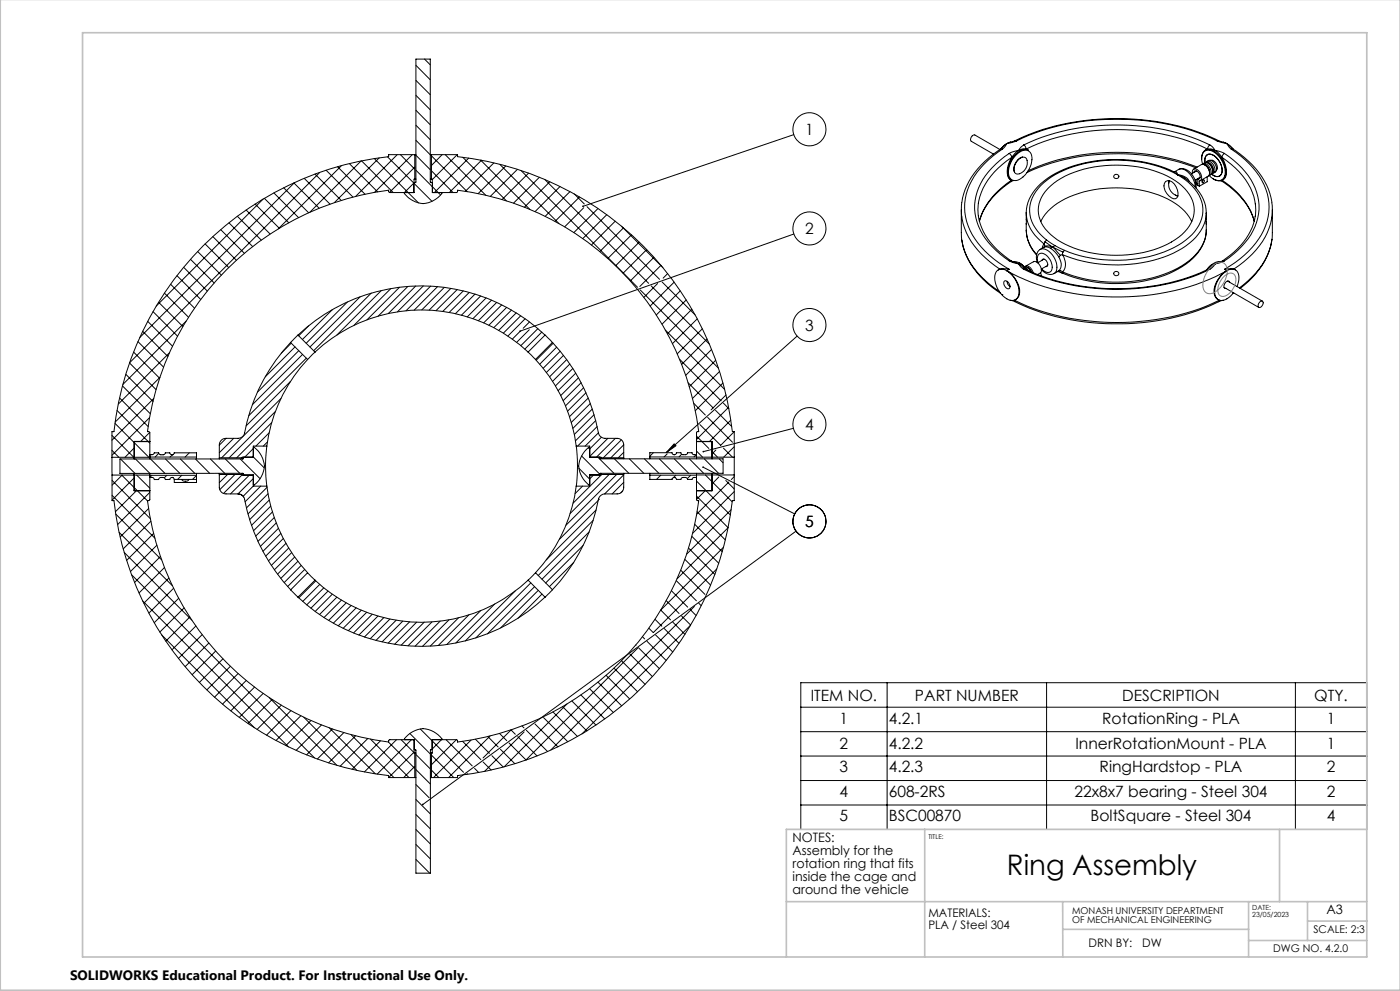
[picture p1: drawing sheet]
<svg xmlns="http://www.w3.org/2000/svg" width="420mm" height="297mm" viewBox="0 0 420 297" stroke-linecap="round" stroke-linejoin="round" font-family="sans-serif">
<g fill="none" stroke="#000" stroke-width=".3">
<path d="M124.8 19.6l4.3 4.3M127.4 17.7l1.7 1.7M124.8 37.5l4.3 4.4M124.8 33.1l4.3 4.3M124.8 28.6l4.3 4.3M124.8 24.1l4.3 4.3M79 59.6l-32.2 32.2M79.3 59.4l7.3 7.4M82.2 57.8l7.4 7.4M85.1 56.3l7.5 7.5M88.2 54.8l7.5 7.6M88.4 54.7l-46.5 46.5"/>
<path d="M91.3 53.4l7.7 7.8M94.5 52.2l7.9 7.9M95.9 51.7l-57 57M97.8 51l8.1 8.1M101.2 49.9l8.3 8.3M102.4 49.6l-18.9 19M104.8 49l8.5 8.5M108.3 48.2l-15.3 15.4M108.5 48.2l9.5 9.5M112.3 47.5l13.3 13.3M113.8 47.3l-13.5 13.4M116.2 47l8 7.9"/>
<path d="M119.2 46.4l-12.5 12.5M120.1 46.4l4.3 4.3M121.5 57.7l-.2 .2a6.6 6.6 0 0 0 11.2-.1l-.1-.1M123.7 46.4l-11.3 11.2M124.1 54.9l5.5 5.5M124.1 54.8v2.9M124.2 54.8l-2.9 2.9M124.4 50.1l-7.6 7.6M124.4 53.7h.4M124.4 46.4h.4M124.4 53.7h-.2v4h-7.3l-.3-.3v-.4a83.4 83.4 0 0 0-72.4 72.4h.5l.2 .2v7.5M124.4 46.4h-7.8v.6a93.2 93.2 0 0 0-82.4 82.4h-.6v7.7"/>
<path d="M124.4 46.4v7.3M124.8 42l4.3 4.4h.3M124.8 51l5 5M124.8 46.5l4.3 4.4M129.1 53.7h.3M129.4 53.7h.3v4h7.2l.4-.3v-.4a83.4 83.4 0 0 1 72.3 72.4l-.6 .2v7.4M129.4 46.4h7.9v.6a93.3 93.3 0 0 1 82.4 82.4h.6M129.4 46.4v7.3M129.4 51.2l6.5 6.5M129.4 46.7l10.8 10.7M129.6 54.7l.2 3M129.7 55.9l2.5 2.5"/>
<path d="M129.7 54.7l-.6-.1v-36.9h-4.3v36.9l-.7 .2M132.6 46.4l-3.2 3.2M133.6 46.4l12.1 12.1M137.2 46.4l-7.5 7.4M138.8 47.1l13.1 13.1M140.6 47.4l-10.3 10.3M144.2 48l14.8 14.8M144.5 48l-9.7 9.7M148.2 48.8l-8.6 8.5M149.9 49.2l17.8 17.8M151.7 49.7l-8.3 8.3M155.2 50.8l-8.1 8"/>
<path d="M156.3 51.1l35 35M158.6 51.9l-8 7.9M161.8 53.1l-7.7 7.8M163.5 53.8l31.1 31.1M165 54.5l-7.7 7.6M168 55.9l-7.5 7.5M171 57.4l-7.5 7.4M172.3 58.1l3 3M173.9 59l-7.4 7.4M238.1 40.4l-63.2 21.4M300 44.8l-7.5-4.3a1.26 1.26 0 0 0-1.1 1.8l6.6 3.9M300.2 44.7a23.7 23.7 0 0 0-11.6 15.9"/>
<path d="M300.2 44.7h.5M300.7 44.7a23.1 23.1 0 0 0-11.1 14.8 18 18 0 0 0 6 15.8l4 3.4 3.2 2M302 43l-1.9 1.7M302 43l-1.3 1.7M302 43l-1.9 1.8M302.8 46a21.1 21.1 0 0 0-10.3 14.1 17.1 17.1 0 0 0 6.3 14.9l4 3.2M302.8 46l.5 .5 .2 .7M303.1 42.6l-1.1 .4M303.2 42.6l-1.2 .4M303.3 54.4a21.4 21.4 0 0 0-9.5 11.9M303.5 54a22.2 22.2 0 0 0-9.7 12.3M303.5 47.2a20.4 20.4 0 0 0-10.1 14.4l.1 3.1"/>
<path d="M303.5 54l-.2 .4M304 54.1l-.7 .3M304.5 42.2a73.5 73.5 0 0 1 46.8-5 61.5 61.5 0 0 1 14.3 5M304.5 42.2l-1.4 .4M304.5 42.2l.4 .1M304.9 46.4a2.85 2.85 0 0 1 4.2-.7 6.5 6.5 0 0 1-2.6 7.7 2.26 2.26 0 0 1-2.8 .6 2.26 2.26 0 0 1-1.2-2.6 8.2 8.2 0 0 1 2.4-5zM304.9 42.3l-2.9 .7M304.9 42.3a73 73 0 0 1 50.5-3.8l6.1 2.1 3.7 1.7M305.4 47.8a3.5 3.5 0 0 0-1.1 3.8M305.6 45.1l-2.8 .9M305.6 45.1l-1.2 .9-.9 1.2M305.8 52.1a3.3 3.3 0 0 0 2-4.8 1.89 1.89 0 0 0-2.6 1 3.1 3.1 0 0 0-.6 3.6l.6 .3 .6-.1"/>
<path d="M306.7 47.1l-1.3 .7M307.2 43.4a68.1 68.1 0 0 1 55.7 0M307.2 43.4l-.8 .6-.8 1.1M307.2 43.4l.4 .4 .2 .9M307.8 44.7a66.2 66.2 0 0 1 54.5 0M307.8 44.7a2.59 2.59 0 0 0-2.2 .4M307.8 44.7l.5 .2M308.3 44.9l.2 .1a3.8 3.8 0 0 0-4.3 1.8 6.6 6.6 0 0 0-1.6 6.5l.8 .7a3.4 3.4 0 0 1-1-4.3l1.1-2.5M314.4 56.5a26.6 26.6 0 0 1 17.1-6.9 33.4 33.4 0 0 1 22.1 5.3 9.9 9.9 0 0 1 4.4 10 13.7 13.7 0 0 1-7.8 8.3 36.4 36.4 0 0 1-33-1.3 10.7 10.7 0 0 1-5.7-9.9l.5-1.9a10.2 10.2 0 0 1 2.4-3.6zM349.7 54.4a1.95 1.95 0 0 1 2.6 .8 4.1 4.1 0 0 1 .8 4 1.6 1.6 0 0 1-2.4-.4 3.3 3.3 0 0 1-1-4.4zM350.7 54.1l-.1 .9M350.8 54.1a3.4 3.4 0 0 0 2.2 4.5"/>
<path d="M352.1 51.5a42.1 42.1 0 0 0-35.4 .5 15.1 15.1 0 0 0-8.8 10.6v6.5M352.1 51.4l.3 .1M352.1 51.5l1.2 .9M352.4 51.5a2.85 2.85 0 0 1 4.5 .6l1.2 1.8 .5 2.2M352.4 51.5h.4l.5 .9M352.6 58.5l.7 .3M353 58.6l.4 .1M353.3 52.4a13.3 13.3 0 0 1 8.6 11.6M353.3 52.4a13.6 13.6 0 0 1 7.6 10 11.3 11.3 0 0 1-5.2 9.6 37.1 37.1 0 0 1-26.8 5.6l-5-1-4.5-1.6M353.3 52.4a40.8 40.8 0 0 0-36.7-.1 13.8 13.8 0 0 0-7.7 10.1 11.4 11.4 0 0 0 5.1 9.6M353.3 52.4l1.5 .3a3.1 3.1 0 0 1 2 1.7M353.6 50.8a3.5 3.5 0 0 1 4.4 2l.7 1.8 .1 1.8"/>
<path d="M357.7 52a1.02 1.02 0 0 1 .6-1.4 1.02 1.02 0 0 1 1.3 .6 2.13 2.13 0 0 1 .5 2.9l-.3 .2v1.5M358.1 50.7l2.3-1.4a2.34 2.34 0 0 1 2 3.5l-2.3 1.3M358.1 51.7v-.1a.73 .73 0 0 1 .7-.4 .73 .73 0 0 1 .7 .5l.5 1a.67 .67 0 0 1-.7 1M358.8 50.3a68 68 0 0 0-50.7 1.4M358.8 53.8v1.5l.5-.3M359 51.3l-1.6 .8M359.2 50.1a67.1 67.1 0 0 0-50.8 1.1M359.3 53.7v1.9l.5 .2M360 53.1l-1.5 .9M360 53.2l-.7 .5M360.5 47.3v.5M360.5 47.2a2.28 2.28 0 0 1 1.4-2.4 2.28 2.28 0 0 1 2.7 .7 7.2 7.2 0 0 1 3 7.5 2.18 2.18 0 0 1-3.4 .8"/>
<path d="M360.8 54.1h.1M360.8 54.1l-.2 .3M360.9 49.1a1.5 1.5 0 0 1 2.5 .8 1.6 1.6 0 0 1-.5 2.6M361 53.9h.1a.47 .47 0 0 1 .1 .6 .47 .47 0 0 1-.6 .2zM361.8 48.7l.1-.2a1.68 1.68 0 0 1 2.4 1.4l.2 1.3a.78 .78 0 0 1-.8 .7M361.8 44.9l-.2 .1M362.1 48.8a2.05 2.05 0 0 1 1.7 2.9M362.1 48.4a1.54 1.54 0 0 1 2.4 .8 1.65 1.65 0 0 1-.4 2.7M362.2 52.9v1.6l-2.4 1.3M362.3 44.7l-.5 .2M362.3 44.7l1-.1 1.2 .5M362.4 48.9a2.5 2.5 0 0 1 1.4 2.4"/>
<path d="M362.4 46.2l-.2 .2M362.7 52.6a3.3 3.3 0 0 0 4.1 1.1 4.4 4.4 0 0 0 0-5.2 5.2 5.2 0 0 0-4.9-3.4 3.3 3.3 0 0 0-1.2 4.1h.1a1.75 1.75 0 0 1 2.3 1.4l.2 .9a.89 .89 0 0 1-.6 1.1M362.9 51.9a2.58 2.58 0 0 0-1.4-2.5 2.51 2.51 0 0 1 1.4 2.5M362.9 43.4l.9 .7 .7 1M362.9 43.4l-.4 .4-.2 .9M363.2 48a2.01 2.01 0 0 1 1.7 3M363.5 52.2a1.76 1.76 0 0 0 3.1-.4 5.4 5.4 0 0 0-3.4-5.6 1.73 1.73 0 0 0-1.7 2.5 1.8 1.8 0 0 1 1.7-2.5 5 5 0 0 1 3.2 6 1.77 1.77 0 0 1-2.9 0M364 53.7h.1M364.5 45.1l2.8 .9M364.5 45.1l.8 .5 1.3 1.6M365.2 42.3l2.9 .7M365.6 42.2l1.4 .4"/>
<path d="M365.6 42.2l-.4 .1M366.1 52.6l-.2 .1M366.1 54.1l.7 .3M366.6 47.2a21.7 21.7 0 0 1 9.8 13.1l.3 2.6-.1 2M366.6 47.2a6.8 6.8 0 0 1 .9 6.1l-.5 .5M366.6 54l.2 .4M366.6 54a22 22 0 0 1 9.7 12.4M366.8 54.4a21.9 21.9 0 0 1 9.5 11.9M367 42.6l1.1 .4M367 53.8l-.3 .2M367.3 46a21.1 21.1 0 0 1 10.3 14.1 17.1 17.1 0 0 1-6.3 14.9l-4 3.2M367.3 46l-.4 .3-.3 .9"/>
<path d="M368.1 43l1.8 1.7M368.1 43l1.3 1.7M369.4 44.7a23.5 23.5 0 0 1 11.1 14.8 18 18 0 0 1-6 15.8l-4 3.4-3.2 2M369.4 44.7h.5M369.9 44.7a24.1 24.1 0 0 1 11.7 15.9v.1M57.1 77.7l7.1 7.1M59.3 75.4l7.1 7M61.5 73.1l7.1 7.1M63.9 70.9l7 7.1M66.2 68.8l7.1 7.1M68.7 66.8l7.1 7.1M71.2 64.8l7.2 7.2"/>
<path d="M73.8 62.9l7.2 7.2M76.5 61.1l7.3 7.3M175.1 62.3l-5.7 5.7M176.1 61.9l21.8 21.8M179.4 62.5l-7.2 7.2M182 64.3l-7.2 7.2M184.6 66.3l-7.2 7.1M186.4 67.8l12.5 12.4M187 68.3l-7 7.1M189.4 70.4l-7 7.1M191.8 72.6l-7.1 7M194 74.8l-7.1 7.1"/>
<path d="M196.2 77.1l-7.1 7.1M198.3 79.5l-6.4 6.4M238.2 70.1l-82.1 29.1M288.4 62.9v6.8a19.4 19.4 0 0 0 7.3 14.4l4.1 3.2M288.5 60.7a18.8 18.8 0 0 0 7.2 16.6l4.3 3.4M288.6 72a23.7 23.7 0 0 0 11.6 15.9l-.2-.3M293.5 64.6a18.5 18.5 0 0 0 7.8 12.1l2 1.5M302.8 78.2l2.8 .9M302.8 78.2h.5M303.3 78.2l2.3 .9M303.9 78.4a4.7 4.7 0 0 1 4.1 2.4M305.6 79.1l2 1.5"/>
<path d="M305.6 79.1l.7 1 .9 .6M305.9 78.8l.7 .5M306.7 79.4l1.4 1.4M307.7 79.8l2.3-1.3a2.42 2.42 0 0 1 2.3 3l-.1 .3M307.9 63.8a11.9 11.9 0 0 0 5.3 9.3M307.9 69.1a11.2 11.2 0 0 0 3.1 7.1M307.9 69.1a11.2 11.2 0 0 0 3.1 7.3M311.4 78.7a2.02 2.02 0 0 1 .8-2.8 4 4 0 0 1 3.1 5.4 2 2 0 0 1-2.8-.7M312.1 74.8a3.9 3.9 0 0 1 4.3 2.8 3.6 3.6 0 0 1-.2 4.4M312.1 74.8a3 3 0 0 0-.9 3.9M312.2 66.4a17.7 17.7 0 0 1 11.5-8.4 37.1 37.1 0 0 1 27.7 2.3 14.1 14.1 0 0 1 6.1 6.1M312.6 78a.77 .77 0 0 1 .8-.3 .77 .77 0 0 1 .6 .5l.3 1.1a.53 .53 0 0 1-.6 .6"/>
<path d="M313.2 74.1l-1.1 .7M313.2 73.1l.1 .7M313.2 74.2l.1-.1a1.93 1.93 0 0 1 1.8 .3M313.2 73.1l-.5 1.3M313.2 77.6l-1.9 1.2M313.3 73.8l1.2-.1 1.3 .3M313.3 73.8l-.2 .4M313.5 72.5l-.3 .6M313.5 72.5l2.3 1.5M314 72l2.5 1.6M314 72l-.5 .5M314.3 79.5l-1.9 1.1"/>
<path d="M315.1 74.4l1.3 1 1.2 1.6M315.8 74l2.4 2.5M315.8 74l-.7 .4M315.8 74l3.1 1.6M316.5 73.6l2.9 1.4M316.5 73.6l-.7 .4M317.6 77a3.3 3.3 0 0 1 0 4.1M318.2 76.5l-.6 .5M318.8 76.3a4.2 4.2 0 0 1 0 5.2M318.8 76.3l-.6 .2M318.9 75.6l-.1 .7M319.4 75l-.5 .6"/>
<path d="M361.9 68.9a13.4 13.4 0 0 1-7.3 11 40.7 40.7 0 0 1-29.4 4l-3.1-.8-3.2-1.2M361.9 63.8v3.4v-.8M361.9 63.9a12.3 12.3 0 0 1-6.1 9.8 39.9 39.9 0 0 1-27.4 5.2l-5-1-4.6-1.6M361.9 67a12.4 12.4 0 0 1-6.1 11.8 39.4 39.4 0 0 1-27.4 5.3l-5-1-4.6-1.6M363.6 79.2l-1.5 1.6M364.5 79.1l-2 1.5M364.5 79.1l-.8 1-.8 .6M366.1 78.4a4.7 4.7 0 0 0-4 2.4M366.8 78.2l-2.3 .9M366.8 78.2h.5M367.3 78.2l-2.8 .9M376.6 64.8a19.5 19.5 0 0 1-8.9 12.7l-.9 .7"/>
<path d="M381.6 71.8a22.4 22.4 0 0 1-9.5 14.6M381.6 60.9a18.7 18.7 0 0 1-7.2 16.4l-4.3 3.3M381.7 62.9v6.8a19.4 19.4 0 0 1-7.3 14.4l-2.6 2.2M42.8 99.3l7.5 7.5M44.3 96.3l7.5 7.4M45.9 93.4l7.4 7.3M47.6 90.6l7.3 7.3M49.3 87.8l7.3 7.3M51.2 85.2l7.1 7.2M53.1 82.6l7.1 7.1M55.1 80.1l7.1 7.1M55.8 96.3l-18.9 18.9"/>
<path d="M92.6 97.6l-3 3M99.7 92.8l-9 8.9M104.2 90.5l-12.3 12.4M108.1 88.9l-15.1 15.1M111.4 87.8l-17.3 17.3M114.4 87.1l-13.3 13.3M117.2 86.5l-11 11M119.8 86.1l-9.7 9.7M122.3 85.9l-8.8 8.9M124.7 85.7l-8.2 8.3M127 85.7l-7.8 7.7M129.2 85.8l-7.4 7.3"/>
<path d="M131.3 85.9l-7.1 7.1M133.3 86.1l-6.8 6.8M135.3 86.4l-6.6 6.6M137.2 86.8l-6.4 6.3M139 87.2l-6.2 6.1M140.8 87.6l-6 6M142.5 88.1l-5.9 5.9M144.2 88.7l-5.8 5.8M145.8 89.3l-5.6 5.7M147.5 90l-5.6 5.5M149 90.6l-5.5 5.5M150.5 91.4l-5.4 5.4"/>
<path d="M152 92.1l-5.4 5.4M153.5 92.9l-5.4 5.3M154.9 93.8l-5.3 5.2M156.1 99.3l-2.4 2.3M156.2 94.6l-5.2 5.2M157.6 95.5l-5.2 5.2M158.8 98.8l-3.8 3.8M158.9 96.5l-1.9 1.9M161.4 98.5l-5.2 5.1M162.6 99.5l-5.2 5.1M192.1 86.9l23.4 23.4M195.4 85.7l17.4 17.4"/>
<path d="M197.3 85l-4.1 4.1M198.6 84.5l9.9 9.9M199.6 98.9l17.8 17.8M200.3 82l-1.4 1.4M202.2 84.6l-7.1 7.1M204.1 87.2l-7.2 7.2M205.9 89.9l-7.3 7.3M207.6 92.7l-7.4 7.3M209.2 95.6l-7.4 7.4M210.7 98.5l-7.5 7.5M299.1 81.2a2.94 2.94 0 0 1 4.1 .8 7.5 7.5 0 0 1 2.3 6.6 2.17 2.17 0 0 1-3.5 1 7.5 7.5 0 0 1-3.4-7.5zM300 80.7l1.2-.2 1.6 .2"/>
<path d="M300 80.7l-.5 .2M300.6 88.3h.1M301.2 84.4a1.22 1.22 0 0 1 1.8 1.1 .73 .73 0 0 1-.5 1.1 .73 .73 0 0 1-.9-.6l-.4-.7zM302 81.1a70.5 70.5 0 0 0 39 7.7 64.5 64.5 0 0 0 27.1-7.7M302 81.1a7.7 7.7 0 0 1 3.8 7.1l-.5 1.1-.7 .5M302.2 84.3l.2 .9 .6 .6M302.8 80.7l-.8 .4M303.1 90l1.4 .4M304.3 90a74.7 74.7 0 0 0 47.2 4.9l8.6-2.4 5.7-2.5M304.3 90l.2 .4M304.5 90.4a73.6 73.6 0 0 0 46.8 5 60.4 60.4 0 0 0 14.3-5M307.2 80.7a68.3 68.3 0 0 0 44.3 4.1l6-1.8 5.4-2.3"/>
<path d="M307.4 80l.9 .2 1 1.2M307.4 80a1.59 1.59 0 0 1 2.4 1.2l.2 .5M307.6 80.6a66.8 66.8 0 0 0 54.9 0M307.6 80.6l-.4 .1M307.8 80.5l.5 .5M308.2 80.2l.8 .6 .4 .7-.5-.9zM312.2 81.8l-.9 .5M312.2 81.8l.3 .9M312.4 80.7a3.1 3.1 0 0 0 3.8 1.2M317.3 81.4l.8 .2M317.4 81.3l-1.2 .7M317.6 81.1h.6"/>
<path d="M317.6 81.1l-.3 .2M318.1 81.6l.8 .3M318.2 81.1l.6 .4M318.2 81.1l-.9 .2M318.8 81.5l.1 .4M362.5 80.6l.4 .1M365.8 90l-.2 .4M367 90l-1.4 .4M367.2 86.1l10.4 6M367.3 80.7l.8 .4M368.1 81.1a7.3 7.3 0 0 0-3.7 7.5l1.1 1.2M368.1 81.1a2.22 2.22 0 0 1 2.5-.2 2.22 2.22 0 0 1 1.1 2.4l-.6 2.6"/>
<path d="M368.1 81.1a7.5 7.5 0 0 0-3.5 7.5 2.17 2.17 0 0 0 3.5 1l2-1.8M368.3 84.2l10.4 6.1M368.9 84.6l-.1-.3a1.36 1.36 0 0 0-1.6 1.8l.6 .4M370.1 80.6l-2.8 .1M370.1 80.6l.5 .3M377.9 90.6l.7-.4a1.1 1.1 0 0 1 .1 1.3 1.1 1.1 0 0 1-1.2 .5v-.8zM35.9 119.3l8.6 8.5M36.8 115.7l8.3 8.3M37.7 112.2l8.2 8.1M38.9 108.8l7.9 8M40.1 105.5l7.8 7.8M41.4 102.4l7.7 7.6"/>
<path d="M46.1 119.4l-12.5 12.5M48 113.1l-13.5 13.4M50.8 105.7l-15.3 15.4M84.3 119.4l-17.8 17.8M87.1 114.3l-13.3 13.3M87.2 102.7a55.1 55.1 0 0 0-14 27.7l-.5 .5-.9 .4-4 .1a1.99 1.99 0 0 0-2 2v3.8M87.2 102.7l5.1 5M87.4 102.8l-3 3.1M88.5 104l-8.9 8.9M89.4 100.4l-2.2 2.3M89.4 100.4a53.9 53.9 0 0 1 74.1 0M89.4 100.4l5.1 5.1"/>
<path d="M89.6 105.1l-12.3 12.4M90.8 106.2l-15.1 15.1M91.9 107.3l-17.3 17.3M92.3 107.7a46.6 46.6 0 0 0-12.3 26M94.5 105.5l-2.2 2.2M94.5 105.5a46.8 46.8 0 0 1 63.9 0M158.4 105.5l2.3 2.2M160.7 107.7a46.3 46.3 0 0 1 12.2 26M163.5 100.4l2.2 2.2M163.5 100.4l-5.1 5.1M165.7 102.6a54 54 0 0 1 13.8 27.1M165.7 102.6l-5 5.1"/>
<path d="M165.9 102.9l-5 5M167 104l-5.1 5.1M168.1 105.3l-5.2 5.1M169.1 106.5l-5.2 5.2M170 107.8l-5.1 5.2M171 109.1l-5.2 5.2M171.8 110.5l-5.2 5.2M172.7 111.8l-5.3 5.3M173.5 113.2l-5.3 5.4M174.3 114.7l-5.4 5.4M175.1 116.2l-5.4 5.4M175.8 117.7l-5.5 5.5"/>
<path d="M176.5 119.3l-5.6 5.6M203.9 107.7l12.4 12.4M206.4 114.7l7.6 7.6M212.1 101.6l-7.6 7.6M213.5 104.7l-7.8 7.8M214.7 108l-7.9 7.9M215.9 111.3l-8.1 8.1M216.9 114.8l-8.3 8.3M217.8 118.4l-4.5 4.4M239.1 100.7l-39.3 35M33.6 137.1v5.3M33.6 137.1h11.3"/>
<path d="M33.6 135l2.1 2.1M33.6 130.5l6.5 6.6M34.5 126.9l10.2 10.2M35.1 123l9.3 9.3M36.2 137.5l4.3 4.4M40.3 132.4h4.6M40.3 134.3l-2.8 2.8M40.6 137.5l4.4 4.4M44.5 132.4l.4 .4M44.9 125.2l-11.3 11.3M44.9 129.6l-2.7 2.7M44.9 136.3l.9-.1 .5-.5h1.3l.2 .4 .5 .2 1-.1 .3-.5h1.3l.3 .4 .4 .2"/>
<path d="M44.9 137.1v.4M44.9 132.3h-4.6v5.2M44.9 137h14M45.2 137.5l4.3 4.4M47.6 135.9l-1.1 1.1M49.6 137.5l4.4 4.4M51.6 136.3h.1M51.7 136.3l-.7 .7M52.3 135.7l-.3 .5-.4 .1M52.3 135.7h6.6v1.3M52.3 135.7h.1M54.1 137.5l4.4 4.4"/>
<path d="M56.8 135.7l-1.3 1.3M58.6 137.5l4.3 4.4M58.9 137v.5M63.1 137.5l4.4 4.4M65.8 137.2v.3M65.8 137.2h6.9M67.6 137.5l4.3 4.3M67.8 131.4l-2 2M70.1 131.4l-4.3 4.3M72.1 137.5l5.9 6M72.7 137.2v.3M73.1 137l-.2 .5h-36.9v4.4"/>
<path d="M76 134.3l.1-.2a6.5 6.5 0 0 1 0 11.2l-.1-.2M76 136.7l-.3 .3M76 134.4l-2.6 2.6M76 136.9l3.3 3.3M80 133.7a46 46 0 0 0 0 12M80 133.7h-4v3.3h-3.3v.2M80.2 132.5l-1.2 1.2M80.8 129.7l-4 4M81.5 126.7l-10.5 10.5M82.6 123.3l-13.8 13.9M172.9 133.7a46.5 46.5 0 0 1 0 12M172.9 133.7h4v3.3h3.4v.2"/>
<path d="M174.5 136.7l5.4 5.4M176.5 134.2l.4 .4M176.9 134.3l-.1-.2a6.6 6.6 0 0 0 0 11.2l.1-.2M177.1 120.9l-5.7 5.7M177.7 122.6l-5.8 5.8M178.2 124.3l-5.9 5.9M178.7 126l-6.1 6.1M179.1 127.8l-5.8 5.9M179.4 137l4.8 4.8M179.5 129.7a2.02 2.02 0 0 0 2 1.7h3.6a1.93 1.93 0 0 1 2 1.9v3.9M179.5 129.7l-4 4M179.8 137l.2 .5h36.9v4.3h-36.9l-.2 .5"/>
<path d="M180.3 137.2v.3M180.3 137.2h6.8M180.4 131.1l-3.5 3.4M182.4 131.4l-5.5 5.4M184.3 137.5l4.4 4.3M184.6 131.4l-5.7 5.6M186.4 131.8l-5.4 5.4M187.1 137.2v.3M187.1 135.6l-1.6 1.6M187.1 133.3l-3.8 3.9M188.8 137.5l4.3 4.3M193.3 137.5l4.4 4.3"/>
<path d="M194.9 136.9v.6M194.9 136.9h14.1M196 135.7l-1.1 1M197.8 137.5l4.3 4.3M200.2 136l-1 .9M202.2 133l.6 .6-3 2.1zM202.2 136.3l-.4-.2-.2-.4h-6.7v1.2M202.2 136.3h.1M202.3 136.3l.3-.1 .3-.5h1.4l.2 .4 .3 .2 1.2-.1 .3-.5h1.3l.4 .5 1 .1M202.3 137.5l4.3 4.3M204.5 136.1l-.8 .8M206.8 137.5l4.3 4.3"/>
<path d="M208.1 120.9l3.5 3.5M208.8 136.3l-.6 .6M209 137v.5M209 132.3h4.6v5.2M209 132.4h4.6M209 137h11.3M209 130.7l1.5 1.6M209 135.2l1.8 1.8M209.2 126.5h.1M210 127.2l6.2 6.3M210.6 132.4l2.1 2M211.3 137.5l4.2 4.2"/>
<path d="M212.3 125.1l7.4 7.4M213.5 135.2l1.8 1.8M214.7 123l4.8 4.8M214.8 134.9l-1.2 1.1M215.8 137.5l1.1 1.2M217 134.3l2.7 2.7M217 120.8l1.7 1.7M218.6 122.1l-9.6 9.6M219.3 125.9l-6.4 6.4M220.3 133.9l-3.2 3.1M220.3 129.4l-4.1 4.1M220.3 137v5.3"/>
<path d="M220.3 129.4v7.6M238 128.4l-27 7M33.6 148.4l12.9 12.9M33.6 144l11.5 11.5M33.6 142.4v7.6h.6a93.3 93.3 0 0 0 82.4 82.4v.6M33.6 142.4h11.3M34.7 154.1l13.8 13.7M35.7 159.6l16 15.9M36 141.9l36.8-.1 .3 .6M36 141.8v.1M36.5 142.4l4.7 4.6M36.7 142.4l-3.1 3"/>
<path d="M40.3 141.9v5.2h4.6M40.3 147h4.6M40.3 143.2l-6.7 6.7M40.9 147.1l-6.3 6.3M41 142.4l3.9 3.9M41.2 147.1l3 3M44.6 152.4l-8.5 8.5M44.9 143.1l1 .1 .4 .5h1.3l.2-.4 .5-.2 1 .1 .3 .5h1.3l.3-.4 .4-.2M44.9 141.9v.5M44.9 142.4v7.4l-.2 .2h-.5a83.4 83.4 0 0 0 72.4 72.4v-.5l.3-.2h7.4v2.9l.5 .2v36.9h4.3v-36.9l.5-.2v-2.9h7.3M44.9 147.6l-9.6 9.6M44.9 142.4h14"/>
<path d="M45.3 156.2l-8.3 8.3M45.6 142.4l-.7 .6M46.1 159.9l-8.1 8.1M50.1 142.4l-.8 .8M51.6 143.1l.5 .2 .2 .4M51.6 143.1h.1M52.3 143.7h6.6M54.5 142.4l-1.2 1.3M54.6 143.7a1.12 1.12 0 0 0 2 0M58.9 141.9v.5M58.9 142.4v2.2h-6.6v-.9M58.9 142.5l-1.2 1.2"/>
<path d="M65.8 142.2v3.8a1.99 1.99 0 0 0 2 2h3.6M65.8 141.9v.3M65.8 142.2h6.9M66 142.2l-.2 .2M68.3 142.2l-2.5 2.4M70.5 142.2l-4.6 4.6M71.4 148.1l.8 .1 .9 .7M71.4 148a1.95 1.95 0 0 1 2 1.7 53.9 53.9 0 0 0 13.8 27.1M72.7 141.8v.4M72.7 142.3l-5.6 5.6M72.7 142.2v.2h3.3v3.3h4M74.8 142.4l-5.7 5.6"/>
<path d="M76 143.4l-4.6 4.6M76 145.7l-3 3M78.2 145.7l-4.7 4.7M80 145.7a46.7 46.7 0 0 0 12.3 26M80.1 146l-6.2 6.2M80.4 148l-6 6M80.8 149.9l-5.9 5.8M81.2 151.7l-5.7 5.7M81.7 153.4l-5.6 5.7M82.3 155.1l-5.6 5.6M82.9 156.7l-5.5 5.5M83.5 158.3l-5.4 5.5"/>
<path d="M84.2 159.9l-5.3 5.3M172.9 145.7a46.6 46.6 0 0 1-12.2 26M173.7 140.3l3.2 3.3M174.8 145.7l-2.3 2.2M176.7 159.5l-14.1 14.1M177.9 156l-16.4 16.5M178.1 142.3l-1.2 1.2M178.8 152.9l-14.9 14.9M179.5 150l-11.7 11.6M179.5 149.6h.1M179.5 149.6a53.8 53.8 0 0 1-13.8 27.1M180.3 141.8v.4"/>
<path d="M180.3 142.2l-3.4 .1v3.4h-4M180.3 142.2h6.8M180.5 142.2l-8.6 8.6M182.7 142.2l-11.6 11.7M185 142.2l-15.2 15.2M186.8 147.1l-.6 .6M187.1 142.2v3.8a1.93 1.93 0 0 1-2 2h-3.6a2.03 2.03 0 0 0-2 1.6M187.1 141.8v.4M187.1 144.6l-3.4 3.4M187.1 142.3l-5.7 5.7M194.9 142.4v1.3h6.7l.2-.4 .5-.2M194.9 141.8v.6"/>
<path d="M194.9 142.4h14.1M198.2 142.4l-1.2 1.3M201.6 143.5l-.1 .2M202.3 143.1l.3 .1 .4 .5h1.3l.2-.4 .4-.2h.9l.5 .6h1.3l.4-.6h1M202.3 143.1h.1M202.7 142.4l-.7 .8M207.2 142.4l-1 1M208.4 157.1l8.3 8.3M209 141.8v.5M209 149.7l.1 .3h.5a83.3 83.3 0 0 1-72.3 72.4l-.1-.5-.3-.2M209 142.3v7.4M209 147h4.6"/>
<path d="M209 142.3h11.3M209 148.7l9.4 9.4-15.3 15.4M209 144.2l10.1 10.1M209.1 153.3l8.5 8.5M210.9 140l27.5 14M211.5 147.1l-2.5 2.6M211.6 142.3l8 8.1M213.6 141.8v5.3h-4.6M215.7 142.9l-2.1 2.1M217.7 144l2.6 2.5M218.7 144.5l-9.7 9.6M219.4 152.7l-13.4 13.4"/>
<path d="M220.3 142.8l-.9 .9M220.3 147.3l-12.5 12.5M220.3 142.3v7.7h-.6a93.3 93.3 0 0 1-82.4 82.4v.6h-7.9M238.8 159.2l-112 81.9M37.3 165.6l20.3 20.3M39.5 172.3l54.9 54.9M47.1 163.4l-8 7.9M48.1 166.8l-7.7 7.8M49.4 170.1l-7.7 7.6M50.7 173.2l-7.6 7.6M52.1 176.3l-7.4 7.5M53.6 179.3l-7.4 7.4"/>
<path d="M85 161.4l-5.3 5.3M85.8 162.8l-5.3 5.3M86.6 164.2l-5.2 5.3M87.2 176.8l2.2 2.2M87.5 165.6l-5.2 5.2M88.4 166.9l-5.1 5.2M89.4 168.2l-5.2 5.2M89.4 179a53.9 53.9 0 0 0 74.1 0M90.3 169.5l-5 5.1M91.4 170.7l-5.1 5.1M92.3 171.7l2.2 2.2M92.3 171.7l-5.1 5.1"/>
<path d="M94.5 173.9a46.8 46.8 0 0 0 63.9 0M94.5 173.9l-5.1 5.1M94.7 174.1l-5.1 5.1M95.9 175.2l-5.1 5.1M97.2 176.2l-5.2 5.1M98.4 177.2l-5.1 5.1M99.7 178.1l-5.2 5.2M101 179l-5.2 5.2M102.4 179.8l-5.2 5.3M154.6 177.1l-15 15M158.4 173.9l5.1 5.1M159.2 174.7l-16.5 16.5"/>
<path d="M160.4 175.8l-14.2 14.2M160.7 171.7l-2.3 2.2M160.7 171.7l5 5M161.5 176.9l-11.3 11.3M162.6 178l-7.3 7.3M165.7 176.7l-2.2 2.3M172.1 168.6l-7.3 7.2M174.9 163.5l-11.2 11.2M201.4 177.1l4.9 4.9M202.9 174l6 6.1M204.2 170.9l7.3 7.2M205.5 167.6l7.7 7.8"/>
<path d="M206.6 164.2l7.9 8M207.6 160.8l8 8M215 170.5l-19 19.1-1.3-1.3M217 164l-18.8 18.8 3 3M42.8 180.1l43.7 43.7M48.5 190.3l27.8 27.8M55.2 182.2l-7.3 7.2M56.9 184.9l-7.2 7.3M58.8 187.6l-7.2 7.2M60.6 190.2l-7.1 7.1M62.7 192.7l-7.2 7.1M64.7 195.1l-7.1 7.1"/>
<path d="M66.9 197.4l-7.1 7.1M69.1 199.7l-7 7.1M103.9 180.7l-5.3 5.2M105.3 181.5l-5.3 5.3M106.9 182.2l-5.4 5.4M108.4 182.9l-5.5 5.4M110 183.5l-5.5 5.5M111.7 184.1l-5.6 5.6M113.4 184.6l-5.7 5.7M115.1 185.1l-5.8 5.8M117 185.5l-5.9 5.9M118.9 185.9l-6.1 6"/>
<path d="M120.8 186.2l-6.2 6.2M122.9 186.4l-6.4 6.4M125 186.5l-6.6 6.6M127.2 186.5l-6.8 6.9M129.6 186.4l-7.2 7.1M132 186.2l-7.5 7.5M134.7 185.8l-7.9 7.9M137.5 185.2l-8.4 8.4M140.7 184.3l-9.2 9.2M144.2 183l-10.2 10.2M148.4 181l-11.7 11.7M186.4 198l7.1 7.1"/>
<path d="M188.9 196l6.8 6.8M190.7 193.3l.1 .1M191.3 194.3l-33.5 33.5M191.5 194.1l6.3 6.3M192.7 190.8l.7 .7M194.1 192.2l5.7 5.7M196.5 185.6l2 2.1M196.7 190.3l5.1 5.1M199.3 188.4l4.4 4.4M199.9 180l3.8 3.9M201.9 186.5l3.6 3.6M204.4 184.6l2.8 2.8-32.6 32.6"/>
<path d="M207 182.7l1.8 1.8M208.3 181.7l-43.1 43.1M209.6 180.8l.8 .7M71.4 201.9l-7.1 7M73.9 203.9l-7.2 7.1M76.4 205.9l-7.1 7.1M79 207.8l-7.2 7.2M80.8 209.1l20.3 20.3M81.6 209.7l-7.2 7.1M84.4 211.3l-7.3 7.3M87.3 213l-7.4 7.3M90.2 214.5l-7.4 7.4"/>
<path d="M91.1 214.9l16 16M93.3 215.9l-7.5 7.5M96.4 217.3l-7.6 7.6M98.8 218.2l13.8 13.7M99.7 218.5l-7.7 7.7M103.2 219.6l-8 7.9M122.9 219.8l6.2 6.2M126.1 218.5l3.5 3.5M149.9 219.8l2.1 2.2M153.3 218.8l1.3 1.3M153.4 218.7l-8.5 8.5M156.6 217.6l.6 .6"/>
<path d="M157.2 219.4l-11.8 11.8M157.9 218.9l6.4 6.3M160.5 217l6.9 6.8M163.1 215l7.3 7.3M165.9 213.4l7.3 7.3M168.8 211.8l7.3 7.3M170.1 211l-18.8 18.8M171.6 210.1l7.2 7.2M174.3 208.3l7.1 7.2M176.9 206.4l7.1 7.1M179.4 204.4l7.1 7.2M181.8 202.4l7.1 7.1"/>
<path d="M184.2 200.2l7.1 7.1M240.2 204.6h169.8v44h-169.8zM240.2 211.9h169.8M240.2 219.3h169.8M266.1 204.6v44M314 204.6v44M388.6 204.6v44M105.3 220.2l12.9 12.8M106.7 220.5l-8.1 8.1M110.3 221.4l-8.3 8.3M111.2 221.5l11.5 11.5M114.1 222l-8.5 8.6"/>
<path d="M116.5 222.4l7.9 7.9M116.6 233h7.8M119 221.7l-9.7 9.6M120.3 221.7l3.9 3.9M121.5 221.7l-.1-.1a6.4 6.4 0 0 1 11.1 0l-.1 .1M123.4 221.7l-10.3 10.3M124.2 225.4l-7.6 7.6M124.2 221.7v4h.2M124.3 225.7l.1 .1M124.4 229.7l-3.3 3.3M124.4 233h.4M124.4 225.7h.4"/>
<path d="M124.4 225.7v7.3M124.8 239.6l4.3 4.3M124.8 235.1l3.9 4M124.8 230.6l4.3 4.4M124.8 226.1l4.3 4.4M129.1 233h.3M129.1 225.7h.3M129.4 225.7v7.3M129.4 230.8l2.3 2.2M129.4 226.3l6.7 6.7M129.7 222.1l9.4 9.4M129.7 221.7v4h-.3"/>
<path d="M132.4 221.7l-2.7 2.8M133.8 221.7l7.9 7.8M136.9 221.7l-7.5 7.5M138.8 222.2l5.5 5.4M140.2 231.9l-.2 .2M141.3 221.8l-11.2 11.2M142.4 230.3l1.2 1.2M142.6 221.5l4.2 4.3M145 228.4l2.4 2.4M146.3 220.7l3.1 3.2M147 220.6l-12.4 12.4M147.6 226.5l3.4 3.4"/>
<path d="M150.1 224.6l4.3 4.3M152.7 222.7l5.1 5.1M155.3 220.8l5.8 5.8M240.2 226.6h169.8M240.2 233.9h169.8M124.8 248.6l4.3 4.3M124.8 257.6l4.1 4.1M124.8 253.1l4.3 4.3M124.8 244.1l4.3 4.3M240.2 241.3h169.8"/>
<circle cx="242.8" cy="38.7" r="5"/>
<circle cx="334.9" cy="52.9" r=".73"/>
<circle cx="242.8" cy="68.5" r="5"/>
<circle cx="242.8" cy="97.4" r="5"/>
<circle cx="334.8" cy="82" r=".71"/>
<circle cx="242.8" cy="127.1" r="5"/>
<circle cx="242.8" cy="156.3" r="5"/>
</g>
<path d="M363.3 80a2.96 2.96 0 0 1 4.3-.8 5.7 5.7 0 0 1-1.1 6.5 4.2 4.2 0 0 1-4.4 2.1 3.4 3.4 0 0 1-.9-4.3l.7-1.7zM367 83.1a2.3 2.3 0 0 1 3.3-.8 4.8 4.8 0 0 1-1.8 5.8 1.84 1.84 0 0 1-2.4 .5 1.84 1.84 0 0 1-.7-2.4l.6-1.7z" fill="none" stroke="#808080" stroke-width=".3"/>
<path d="M.1 -.1v296.9h419.9M24.8 9.8h385.2v277h-385.2zM277.4 248.6v38.2M383.9 248.6v21.6M410 248.6h-174.1v38.2M235.9 270.2h174.1M318.8 270.2v16.6M318.8 278.5h55.8M374.6 270.2v16.6M392.3 270.2v11.7M392.3 276h17.8M374.6 281.9h35.4" fill="none" stroke="#c0c0c0" stroke-width=".5"/>
<path d="M174.7 61.6v.3l.2-.1-.2 .1a.26 .26 0 0 0 .3 .1 .26 .26 0 0 0 .1-.3 .26 .26 0 0 0-.4-.1zM155.9 99l-.1 .3 .3-.1-.3 .1a.26 .26 0 0 0 .4 .2 .26 .26 0 0 0 .1-.4 .26 .26 0 0 0-.4-.1zM202.2 133l.6 .6-3 2.1zM210.9 135.1l-.2 .3h.3h-.3a.26 .26 0 0 0 .4 .2 .26 .26 0 0 0 .1-.3 .26 .26 0 0 0-.3-.2zM210.7 139.8l.2 .2-.2-.1a.25 .25 0 0 0 .3 .3 .25 .25 0 0 0 .2-.3 .25 .25 0 0 0-.5-.1zM126.6 240.9v.4l.2-.2-.2 .2a.25 .25 0 0 0 .4 0 .25 .25 0 0 0 0-.3 .25 .25 0 0 0-.4-.1z" fill="#000"/>
<text font-size="8.5" x="302.1" y="262.1">Ring Assembly</text>
<g font-size="4.7">
<text x="241.6" y="40.4">1</text>
<text x="241.6" y="70.1">2</text>
<text x="241.6" y="99.1">3</text>
<text x="241.6" y="128.8">4</text>
<text x="241.6" y="157.9">5</text>
<text x="243.2" y="210">ITEM NO.</text>
<text x="274.5" y="210">PART NUMBER</text>
<text x="336.7" y="210">DESCRIPTION</text>
<text x="394.3" y="210">QTY.</text>
<text x="251.9" y="216.8">1</text>
<text x="266.6" y="216.8">4.2.1</text>
<text x="330.6" y="216.8">RotationRing - PLA</text>
<text x="398" y="216.8">1</text>
<text x="251.9" y="224.6">2</text>
<text x="266.6" y="224.6">4.2.2</text>
<text x="322.6" y="224.6">InnerRotationMount - PLA</text>
<text x="398" y="224.6">1</text>
<text x="251.9" y="231.5">3</text>
<text x="266.6" y="231.5">4.2.3</text>
<text x="329.9" y="231.5">RingHardstop - PLA</text>
<text x="398" y="231.5">2</text>
<text x="251.9" y="238.8">4</text>
<text x="266.6" y="238.8">608-2RS</text>
<text x="322.3" y="238.8">22x8x7 bearing - Steel 304</text>
<text x="398" y="238.8">2</text>
<text x="251.9" y="246.2">5</text>
<text x="266.6" y="246.2">BSC00870</text>
<text x="327.1" y="246.2">BoltSquare - Steel 304</text>
<text x="398" y="246.2">4</text>
</g>
<text font-size="4.1" x="21" y="293.7">SOLIDWORKS Educational Product. For Instructional Use Only.</text>
<g font-size="3.9">
<text x="237.8" y="252.4">NOTES:</text>
<text x="237.8" y="256.3">Assembly for the</text>
<text x="237.8" y="260.1">rotation ring that fits</text>
<text x="237.8" y="264">inside the cage and</text>
<text x="237.8" y="267.9">around the vehicle</text>
<text x="398" y="273.9">A3</text>
</g>
<g font-size="3.5">
<text x="278.5" y="275">MATERIALS:</text>
<text x="278.5" y="278.5">PLA / Steel 304</text>
<text x="326.5" y="283.8">DRN BY:</text>
<text x="342.6" y="283.8">DW</text>
</g>
<g font-size="3.2">
<text x="394" y="279.5">SCALE: 2:3</text>
<text x="382" y="285.4">DWG NO. 4.2.0</text>
</g>
<g font-size="2.8">
<text x="321.6" y="273.9">MONASH UNIVERSITY DEPARTMENT</text>
<text x="321.6" y="276.8">OF MECHANICAL ENGINEERING</text>
</g>
<g font-size="2.1">
<text x="375.7" y="272.8">DATE:</text>
<text x="375.7" y="275">23/05/2023</text>
</g>
<text font-size="2" x="278.5" y="251.4">TITLE:</text>
</svg>
